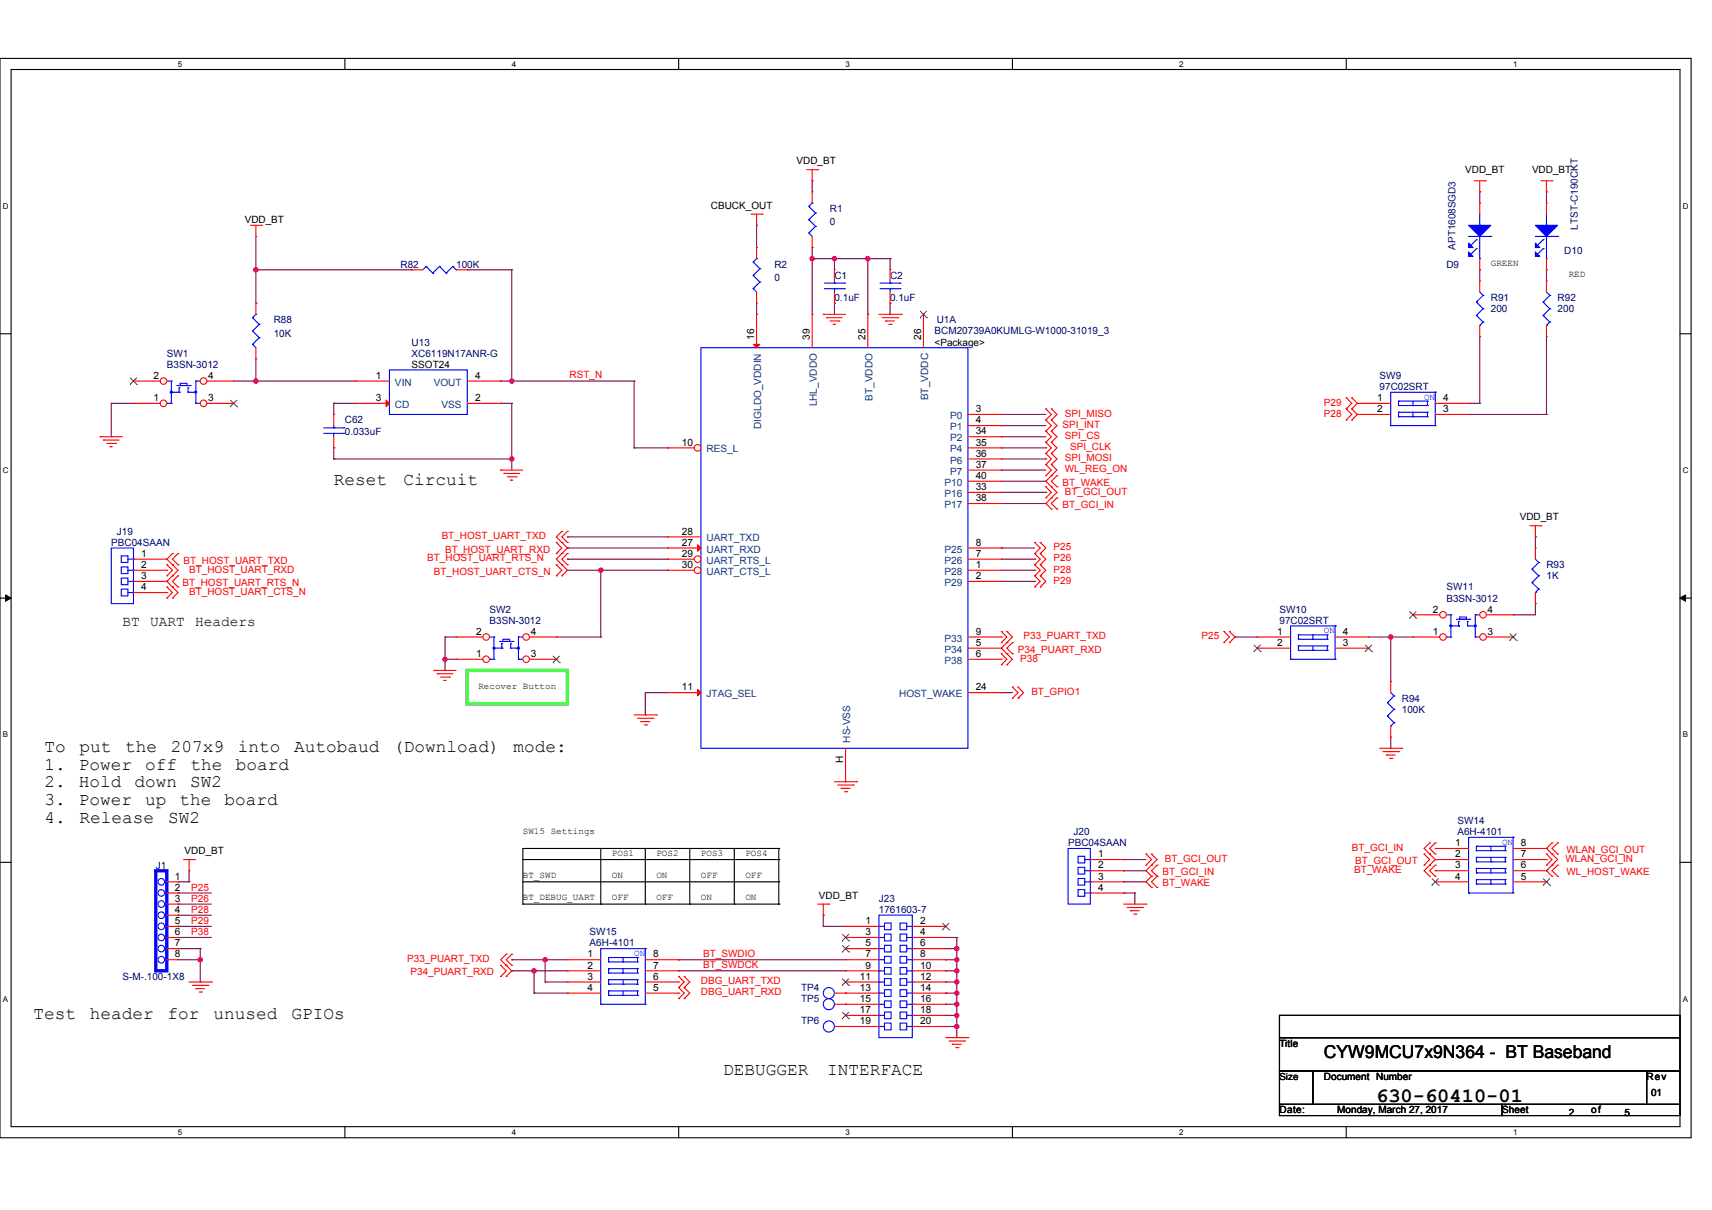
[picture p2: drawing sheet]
<svg xmlns="http://www.w3.org/2000/svg" width="297mm" height="210mm" viewBox="0 0 297 210" stroke-linecap="round" stroke-linejoin="round" font-family="sans-serif">
<path d="M0 10.1h293.4v187.3h-293.4zM1.9 12.1h289.6v183.3h-289.6z" fill="none" stroke="#000" stroke-width=".19"/>
<g fill="#fff">
<path d="M30.9 10.3h.7v1.6h-.7z"/>
<path d="M30.9 195.6h.7v1.6h-.7z"/>
</g>
<path d="M59.8 10.1v2M59.8 195.4v2" fill="none" stroke="#000" stroke-width=".19"/>
<g fill="#fff">
<path d="M88.8 10.3h.7v1.6h-.7z"/>
<path d="M88.8 195.6h.7v1.6h-.7z"/>
</g>
<path d="M117.8 10.1v2M117.8 195.4v2" fill="none" stroke="#000" stroke-width=".19"/>
<g fill="#fff">
<path d="M146.7 10.3h.8v1.6h-.8z"/>
<path d="M146.7 195.6h.8v1.6h-.8z"/>
</g>
<path d="M175.7 10.1v2M175.7 195.4v2" fill="none" stroke="#000" stroke-width=".19"/>
<g fill="#fff">
<path d="M204.6 10.3h.8v1.6h-.8z"/>
<path d="M204.6 195.6h.8v1.6h-.8z"/>
</g>
<path d="M233.6 10.1v2M233.6 195.4v2" fill="none" stroke="#000" stroke-width=".19"/>
<g fill="#fff">
<path d="M262.5 10.3h.8v1.6h-.8z"/>
<path d="M262.5 195.6h.8v1.6h-.8z"/>
<path d="M.5 35h1v1.5h-1z"/>
<path d="M292 35h1v1.5h-1z"/>
<path d="M.5 80.8h1v1.6h-1z"/>
<path d="M292 80.8h1v1.6h-1z"/>
</g>
<path d="M0 57.9h1.9M291.5 57.9h1.9" fill="none" stroke="#000" stroke-width=".19"/>
<g fill="#fff">
<path d="M.5 126.7h.9v1.5h-.9z"/>
<path d="M292 126.7h.9v1.5h-.9z"/>
</g>
<path d="M0 103.8h1.9M291.5 103.8h1.9" fill="none" stroke="#000" stroke-width=".19"/>
<path d="M1 103.2l.9 .6-.9 .5zM291.5 103.8l.9-.6v1.1z" fill="#000" stroke="#000" stroke-width=".17"/>
<g fill="#fff">
<path d="M.5 172.5h.9v1.6h-.9z"/>
<path d="M292 172.5h.9v1.6h-.9z"/>
</g>
<g fill="none" stroke="#000" stroke-width=".19">
<path d="M0 149.6h1.9M90.7 156.8h.1M90.7 156.8h44.4M90.7 149.1h44.4M90.7 153h44.4M104.2 156.8h.1M104.2 147.2v9.6M112 156.8h.1M112 147.2v9.6M119.7 156.8h.1M119.7 147.2v9.6M127.4 156.8h.1"/>
<path d="M127.4 147.2v9.6M135.1 147.2h.1M135.1 156.8h.1M135.1 149.1h.1M135.1 153h.1M135.1 147.2h-44.4v9.6M135.1 147.2v9.6M291.5 149.6h1.9M222 176.1h69.5v3.9h-69.5zM222 180h69.5v5.8h-69.5zM222 185.8h5.8v5.8h-5.8zM222 191.6h38.6v1.9h-38.6z"/>
<path d="M227.8 185.8h57.9v5.8h-57.9zM260.6 191.6h30.9v1.9h-30.9zM285.7 185.8h5.8v5.8h-5.8z"/>
</g>
<path d="M81.1 116.3h17.3v5.8h-17.3z" fill="none" stroke="#0f0" stroke-width=".57"/>
<g fill="none" stroke="#800040" stroke-width=".19">
<path d="M131.3 39.1h.1M131.3 39.1v3.8M140.9 31.4h.1M140.9 31.4v1.9M256.7 33.3h.1M256.7 33.3v1.9M268.3 33.3h.1M268.3 33.3v1.9M44.4 46.8h.1M44.4 52.6h.1M44.4 41v11.6M44.4 46.8h27"/>
<path d="M71.4 46.8h.1M81.1 46.8h.1M81.1 46.8h7.7M88.8 46.8h.1M88.8 46.8v19.3M131.3 54.5h.1M131.3 52.6v1.9M140.9 44.9h.1M140.9 42.9h.1M140.9 42.9v11.6M140.9 44.9h13.5M144.8 44.9h.1"/>
<path d="M144.8 52.6h.1M144.8 44.9v1.9M144.8 52.6v1.9M150.6 44.9h.1M150.6 54.5h.1M150.6 44.9v9.6M154.4 44.9h.1M154.4 52.6h.1M154.4 44.9v1.9M154.4 52.6v1.9M256.7 46.8h.1M256.7 46.8v1.9"/>
<path d="M256.7 58.4v11.6M268.3 46.8h.1M268.3 46.8v1.9M268.3 58.4v13.5M19.3 70h.1M19.3 75.8h.1M19.3 70h3.9M19.3 70v5.8M40.5 66.1h21.3M44.4 66.1h.1M44.4 62.2v3.9M57.9 70h.1"/>
<path d="M57.9 77.7h.1M57.9 79.6h.1M57.9 79.6h30.9M57.9 70h3.9M57.9 70v1.9M57.9 77.7v1.9M86.9 70h.1M86.9 66.1h.1M86.9 66.1h23.1M86.9 70h1.9M88.8 70h.1M88.8 79.6h.1"/>
<path d="M88.8 70v11.5M110 66.1h.1M110 77.7h.1M110 77.7h5.8M110 66.1v11.6M115.8 77.7h.1M173.7 71.9h.1M173.7 73.8h.1M173.7 75.8h.1M173.7 77.7h7.8M173.7 71.9h7.8M173.7 73.8h7.8"/>
<path d="M173.7 75.8h7.8M173.7 79.6h7.8M181.5 77.7h.1M181.5 79.6h.1M254.8 70h.1M254.8 71.9h.1M254.8 71.9h13.5M254.8 70h1.9M256.7 70h.1M268.3 71.9h.1M98.4 97h.1M98.4 95.1h.1"/>
<path d="M98.4 93.1h.1M98.4 97h17.4M98.4 95.1h17.4M98.4 93.1h17.4M98.4 98.9h17.4M104.2 98.9h.1M104.2 98.9v11.6M115.8 98.9h.1M173.7 95.1h.1M173.7 81.5h.1M173.7 97h5.8M173.7 95.1h5.8"/>
<path d="M173.7 98.9h5.8M173.7 81.5h7.8M173.7 83.5h7.8M173.7 85.4h7.8M173.7 87.3h7.8M179.5 97h.1M179.5 98.9h.1M181.5 83.5h.1M181.5 85.4h.1M181.5 87.3h.1M266.4 93.1h.1M266.4 93.1v2"/>
<path d="M77.2 114.4h.1M77.2 116.3h.1M77.2 110.5h.1M77.2 110.5h1.9M77.2 114.4h1.9M77.2 110.5v5.8M96.5 110.5h7.7M104.2 110.5h.1M173.7 100.9h5.8M179.5 100.9h.1M214.3 110.5h.1M214.3 110.5h3.8"/>
<path d="M237.4 110.5h7.8M241.3 110.5h.1M241.3 110.5v7.7M262.5 106.7h.1M266.4 104.7h.1M266.4 104.7v2h-3.9M112 120.2h.1M112 124h.1M112 120.2h3.8M112 120.2v3.8M173.7 120.2h.1M173.7 120.2h2"/>
<path d="M241.3 129.8h.1M241.3 127.9v1.9M30.9 154.9h.1M30.9 156.8h.1M30.9 158.8h.1M30.9 153h.1M30.9 153h1.9M30.9 154.9h5.8M30.9 156.8h5.8M30.9 158.8h5.8M32.8 153h.1M32.8 151v2"/>
<path d="M142.8 158.8h.1M142.8 158.8v1.9M195 149.1h.1M195 151h.1M195 153h.1M195 154.9h.1M195 149.1h3.8M195 151h3.8M195 153h3.8M195 154.9h1.9M196.9 154.9h.1M196.9 154.9v1.9"/>
<path d="M30.9 160.7h.1M30.9 162.6h.1M30.9 162.6h5.8M30.9 164.6h3.8M30.9 166.5h3.8M30.9 160.7h5.8M34.7 166.5h.1M34.7 170.4h.1M34.7 164.6h.1M34.7 164.6v5.8M88.8 166.5h.1M88.8 168.4h.1"/>
<path d="M88.8 166.5h9.6M88.8 168.4h9.6M92.7 172.3h.1M92.7 168.4h.1M92.7 172.3h5.7M92.7 168.4v3.9M94.6 170.4h.1M94.6 166.5h.1M94.6 170.4h3.8M94.6 166.5v3.9M117.8 168.4h.1M117.8 166.5h.1"/>
<path d="M117.8 166.5h28.9M117.8 168.4h28.9M142.8 160.7h.1M142.8 160.7h3.9M164.1 178.1h.1M164.1 162.6h.1M164.1 164.6h.1M164.1 166.5h.1M164.1 168.4h.1M164.1 170.4h.1M164.1 172.3h.1M164.1 174.2h.1"/>
<path d="M164.1 176.1h.1M164.1 178.1h1.9M164.1 162.6h1.9M164.1 164.6h1.9M164.1 166.5h1.9M164.1 168.4h1.9M164.1 170.4h1.9M164.1 172.3h1.9M164.1 174.2h1.9M164.1 176.1h1.9M166 178.1h.1M166 162.6h.1"/>
<path d="M166 164.6h.1M166 166.5h.1M166 168.4h.1M166 170.4h.1M166 172.3h.1M166 174.2h.1M166 176.1h.1M166 162.6v17.4"/>
</g>
<g fill="#f0f" stroke="#f0f" stroke-width=".19">
<circle cx="140.9" cy="44.9" r=".38"/>
<circle cx="144.8" cy="44.9" r=".38"/>
<circle cx="150.6" cy="44.9" r=".38"/>
<circle cx="104.2" cy="98.9" r=".38"/>
<circle cx="77.2" cy="114.4" r=".38"/>
<circle cx="44.4" cy="66.1" r=".38"/>
<circle cx="88.8" cy="66.1" r=".38"/>
<circle cx="88.8" cy="79.6" r=".38"/>
<circle cx="44.4" cy="46.8" r=".38"/>
<circle cx="241.3" cy="110.5" r=".38"/>
<circle cx="166" cy="164.6" r=".38"/>
<circle cx="166" cy="168.4" r=".38"/>
<circle cx="166" cy="166.5" r=".38"/>
<circle cx="166" cy="176.1" r=".38"/>
<circle cx="166" cy="174.2" r=".38"/>
<circle cx="166" cy="178.1" r=".38"/>
<circle cx="166" cy="170.3" r=".38"/>
<circle cx="166" cy="172.3" r=".38"/>
<circle cx="92.6" cy="168.4" r=".38"/>
<circle cx="94.6" cy="166.5" r=".38"/>
<circle cx="34.7" cy="166.5" r=".38"/>
</g>
<g fill="none" stroke="#f00" stroke-width=".19">
<path d="M43.4 39.1h2M44.4 39.1v1.9M45.4 39.1h.1M130.3 37.2h1.9M131.3 39.1h.1M131.3 37.2v1.9M132.2 37.2h.1M140 29.4h1.9M140.9 31.4h.1M140.9 29.4v2M141.9 29.4h.1M255.8 31.4h1.9"/>
<path d="M256.7 33.3h.1M256.7 31.4v1.9M257.7 31.4h.1M267.4 31.4h1.9M268.3 33.3h.1M268.3 31.4v1.9M269.3 31.4h.1M44.4 41h.1M142.8 54.5h.1M142.8 54.5h3.9M143.4 55.1h.1M143.4 55.1h2.7"/>
<path d="M144 55.7h1.6M144.6 56.3h.1M144.6 56.3h.4M145.6 55.7h.1M152.5 54.5h3.9M153.1 55.1h2.7M153.7 55.7h.1M153.7 55.7h1.5M154.2 56.3h.4M154.6 56.3h.1M155.8 55.1h.1M156.4 54.5h.1"/>
<path d="M17.4 75.8h.1M17.4 75.8h3.8M17.9 76.3h.1M17.9 76.3h2.7M18.5 76.9h1.6M19.1 77.5h.1M19.1 77.5h.4M20.1 76.9h.1M181.5 78.7h.1M181.5 76.7h.1M181.5 74.8h.1M181.5 72.9h.1"/>
<path d="M181.5 70.9h.1M181.5 76.7l.9 1-.9 1M181.5 74.8l.9 1-.9 .9M181.5 72.9l.9 .9-.9 1M181.5 70.9l.9 1-.9 1M181.5 78.7l.9 .9-.9 1M182.4 78.7h.1M182.4 76.7h.1M182.4 74.8h.1M182.4 72.9h.1M182.4 70.9h.1M182.4 76.7l1 1-1 1"/>
<path d="M182.4 74.8l1 1-1 .9M182.4 72.9l1 .9-1 1M182.4 70.9l1 1-1 1M182.4 78.7l1 .9-1 1M233.6 70.9h.1M233.6 69h.1M233.6 72.9h.1M233.6 69l.9 1-.9 .9M233.6 70.9l.9 1-.9 1M234.5 69h.1M234.5 70.9h.1M234.5 72.9h.1"/>
<path d="M234.5 69l1 1-1 .9M234.5 70.9l1 1-1 1M29 99.9h.1M29 98h.1M29 98l.9 .9-.9 1M29.9 99.9h.1M29.9 98h.1M29.9 96h.1M29.9 96l-.9 1 1.9 1.9-1.9 2 .9 .9M30.9 99.9h.1M30.9 96h.1M30.9 98h.1"/>
<path d="M30.9 99.9l-1 1 1 .9M30.9 96l-1 1 1 1M86.9 81.5h.1M86.9 81.5h3.8M87.4 82.1h.1M87.4 82.1h2.7M88 82.7h1.6M88.6 83.3h.1M88.6 83.3h.4M89.6 82.7h.1M96.5 94.1h.1M96.5 96h.1"/>
<path d="M96.5 98h.1M96.5 99.9h.1M96.5 94.1l1 1-1 .9M96.5 98l1 .9-1 1M97.5 94.1h.1M97.5 92.2h.1M97.5 98h.1M97.5 96h.1M97.5 99.9h.1M97.5 92.2l-1 .9 1.9 2-.9 .9M97.5 96l-1 1 1.9 1.9-.9 1M98.4 94.1h.1"/>
<path d="M98.4 92.2h.1M98.4 98h.1M98.4 96h.1M98.4 92.2l-.9 .9 .9 1M98.4 96l-.9 1 .9 1M179.5 96h.1M179.5 94.1h.1M179.5 98h.1M179.5 99.9h.1M179.5 94.1l1 1-1 .9M179.5 96l1 1-1 1M179.5 98l1 .9-1 1"/>
<path d="M179.5 99.9l1 1-1 .9M180.5 96h.1M180.5 94.1h.1M180.5 98h.1M180.5 99.9h.1M180.5 94.1l1 1-1 .9M180.5 96l1 1-1 1M180.5 98l1 .9-1 1M180.5 99.9l1 1-1 .9M181.5 80.6h.1M181.5 82.5h.1M181.5 86.4h.1"/>
<path d="M181.5 84.4h.1M181.5 80.6l.9 .9-.9 1M181.5 84.4l.9 1-.9 1M182.4 80.6h.1M182.4 84.4h.1M182.4 82.5h.1M182.4 86.4h.1M182.4 88.3h.1M182.4 80.6l1 .9-1.9 2 .9 .9M182.4 84.4l1 1-1 1M182.4 86.4l-.9 .9 .9 1M183.4 82.5h.1"/>
<path d="M183.4 84.4h.1M183.4 86.4h.1M183.4 88.3h.1M183.4 82.5l-1 1 1 .9M183.4 86.4l-1 .9 1 1M265.4 91.2h2M266.4 93.1h.1M266.4 91.2v1.9M267.4 91.2h.1M29 103.8h.1M29 101.8h.1M29 101.8l.9 1-.9 1"/>
<path d="M29.9 103.8h.1M29.9 101.8h.1M29.9 101.8l1 1-1 1M30.9 101.8h.1M75.3 116.3h.1M75.3 116.3h3.8M75.9 116.9h.1M75.9 116.9h2.7M76.4 117.5h1.6M77 118h.1M77 118h.4M78 117.5h.1"/>
<path d="M173.7 115.3h.1M173.7 113.4h.1M173.7 111.5h.1M173.7 109.5h.1M173.7 113.4l1 1-1 .9M173.7 109.5l1 1-1 1M174.7 115.3h.1M174.7 113.4h.1M174.7 111.5h.1M174.7 109.5h.1M174.7 111.5l-1 .9 2 2-1 .9M174.7 109.5l1 1-1 1"/>
<path d="M175.7 119.2h.1M175.7 111.5h.1M175.7 113.4h.1M175.7 119.2l.9 1-.9 .9M175.7 111.5l-1 .9 1 1M176.6 119.2h.1M176.6 119.2l1 1-1 .9M179.5 101.8h.1M180.5 101.8h.1M212.3 111.5h.1M212.3 109.5h.1M212.3 109.5l1 1-1 1"/>
<path d="M213.3 109.5h.1M213.3 111.5h.1M213.3 109.5l1 1-1 1M110 124h3.9M110.6 124.6h2.7M111.2 125.2h.1M111.2 125.2h1.5M111.8 125.8h.4M112.2 125.8h.1M113.3 124.6h.1M113.9 124h.1M144.8 135.6h3.8"/>
<path d="M145.4 136.2h2.7M145.9 136.8h.1M145.9 136.8h1.6M146.5 137.3h.4M146.9 137.3h.1M148.1 136.2h.1M148.6 135.6h.1M175.7 121.1h.1M176.6 121.1h.1M239.4 129.8h3.8M239.9 130.4h2.7M240.5 131h.1"/>
<path d="M240.5 131h1.6M241.1 131.6h.4M241.5 131.6h.1M242.6 130.4h.1M243.2 129.8h.1M31.8 149.1h2M32.8 151h.1M32.8 149.1v1.9M33.8 149.1h.1M141.9 156.8h1.9M142.8 158.8h.1M142.8 156.8v2"/>
<path d="M143.8 156.8h.1M195 156.8h3.8M195.5 157.4h2.7M196.1 158h.1M196.1 158h1.6M196.7 158.6h.4M197.1 158.6h.1M198.2 157.4h.1M198.8 156.8h.1M198.8 150.1h.1M198.8 148.1h.1M198.8 148.1l1 1-1 1"/>
<path d="M199.8 150.1h.1M199.8 148.1h.1M199.8 152h.1M199.8 153.9h.1M199.8 148.1l1 1-1 1M199.8 150.1l-1 .9 1 1M199.8 152l-1 1 1 .9M200.8 150.1h.1M200.8 152h.1M200.8 153.9h.1M200.8 150.1l-1 .9 1 1M200.8 152l-1 1 1 .9"/>
<path d="M247.1 148.1h.1M247.1 150.1h.1M247.1 148.1l1 1-1 1M248.1 148.1h.1M248.1 146.2h.1M248.1 152h.1M248.1 150.1h.1M248.1 146.2l-1 1 1.9 1.9-.9 1M248.1 150.1l-1 .9 1 1M249 148.1h.1M249 146.2h.1M249 152h.1"/>
<path d="M249 150.1h.1M249 146.2l-.9 1 .9 .9M249 150.1l-.9 .9 .9 1M268.3 150.1h.1M268.3 148.1h.1M268.3 148.1l1 1-1 1M269.3 150.1h.1M269.3 148.1h.1M269.3 146.2h.1M269.3 152h.1M269.3 148.1l1 1-2 1.9 1 1M269.3 146.2l-1 1 1 .9"/>
<path d="M270.3 146.2h.1M270.3 148.1h.1M270.3 150.1h.1M270.3 152h.1M270.3 146.2l-1 1 1 .9M270.3 150.1l-1 .9 1 1M32.8 170.4h3.9M33.4 170.9h2.7M34 171.5h.1M34 171.5h1.5M34.6 172.1h.3M34.9 172.1h.1"/>
<path d="M36.1 170.9h.1M36.7 170.4h.1M86.9 167.5h.1M86.9 169.4h.1M86.9 167.5l.9 .9-.9 1M87.8 167.5h.1M87.8 165.5h.1M87.8 169.4h.1M87.8 165.5l-.9 1 1.9 1.9-1 1M88.8 167.5h.1M88.8 165.5h.1M88.8 165.5l-1 1 1 1"/>
<path d="M117.8 173.2h.1M117.8 171.3h.1M117.8 169.4h.1M117.8 169.4l.9 1-.9 .9M117.8 171.3l.9 1-.9 .9M118.7 173.2h.1M118.7 171.3h.1M118.7 169.4h.1M118.7 169.4l1 1-1 .9M118.7 171.3l1 1-1 .9M164.1 180h3.8M164.7 180.6h2.7"/>
<path d="M165.2 181.2h.1M165.2 181.2h1.6M165.8 181.7h.4M166.2 181.7h.1M167.4 180.6h.1M167.9 180h.1"/>
</g>
<g fill="none" stroke="#00f" stroke-width=".19">
<path d="M251 110.5h.1M251 106.7h.7M251 110.5h.7M251.7 106.7h.1M251.7 110.5h.1M251.7 106.7v3.8M251.7 108.6h1.4M252.7 107.4h2.3M253.1 108.6h.1M253.1 107.8h.1M253.1 107.8v.8M253.3 107h1.1v.4h-1.1z"/>
<path d="M254.6 108.6h.1M254.6 107.8h.1M254.6 108.6h1.4M254.6 107.8v.8M255 107.4h.1M256 106.7h.1M256 110.5h.1M256 106.7h.7M256 110.5h.7M256 106.7v3.8M256.7 110.5h.1"/>
</g>
<g fill="#00f" stroke="#00f" stroke-width=".19">
<circle cx="251.7" cy="108.6" r=".19"/>
<circle cx="256" cy="108.6" r=".19"/>
</g>
<circle cx="250.4" cy="110.5" r=".57" fill="#fff" stroke="#f00" stroke-width=".19"/>
<path d="M245.2 110.5h.1M245.2 110.5h4.6" fill="none" stroke="#f00" stroke-width=".19"/>
<circle cx="257.3" cy="110.5" r=".57" fill="#fff" stroke="#f00" stroke-width=".19"/>
<path d="M257.9 110.5h4.6M262.5 110.5h.1" fill="none" stroke="#f00" stroke-width=".19"/>
<path d="M261.9 111.1h.1M261.9 109.9l1.2 1.2M263.1 109.9l-1.2 1.2M263.1 111.1h.1" fill="none" stroke="#804000" stroke-width=".17"/>
<circle cx="257.3" cy="106.6" r=".57" fill="#fff" stroke="#f00" stroke-width=".19"/>
<path d="M257.9 106.7h4.6M262.5 106.7h.1" fill="none" stroke="#f00" stroke-width=".19"/>
<circle cx="250.4" cy="106.6" r=".57" fill="#fff" stroke="#f00" stroke-width=".19"/>
<g fill="none" stroke="#f00" stroke-width=".19">
<path d="M268.3 35.2h.1M268.3 35.2v2M268.3 46.8h.1M268.3 44.9v1.9M57.9 71.9h.1M57.9 77.7h.1M57.9 71.9v1.9M57.9 75.8v1.9M23.2 97h5.8M23.2 98.9h5.8M29 97h.1M29 98.9h.1"/>
<path d="M266.4 95.1h.1M266.4 95.1v1.9M23.2 100.9h5.8M23.2 102.8h5.8M29 100.9h.1M29 102.8h.1M245.2 106.7h.1M245.2 106.7h4.6M266.4 104.7h.1M266.4 102.8v1.9M29 153h1.9M29 154.9h1.9"/>
<path d="M29 156.8h1.9M29 158.8h1.9M30.9 153h.1M30.9 154.9h.1M30.9 156.8h.1M30.9 158.8h.1M29 166.5h1.9M29 160.7h1.9M29 162.6h1.9M29 164.6h1.9M30.9 160.7h.1M30.9 162.6h.1"/>
<path d="M30.9 164.6h.1M30.9 166.5h.1M98.4 166.5h.1M98.4 168.4h.1M98.4 170.4h.1M98.4 172.3h.1M98.4 166.5h5.8M98.4 168.4h5.8M98.4 170.4h5.8M98.4 172.3h5.8M112 166.5h5.8M112 168.4h5.8"/>
<path d="M112 170.4h5.8M112 172.3h5.8M117.8 170.4h.1M117.8 172.3h.1M117.8 168.4h.1M117.8 166.5h.1M144.8 174.2h1.9M146.7 174.2h.1"/>
</g>
<path d="M244.6 107.2h.1M244.6 106.1l1.1 1.1M245.7 106.1l-1.1 1.1M245.7 107.2h.1" fill="none" stroke="#804000" stroke-width=".17"/>
<g fill="none" stroke="#00f" stroke-width=".19">
<path d="M268.3 39.1h.1M268.3 37.2v1.9M266.4 41h3.9M267.7 41.6h.1M267.7 43.1h.1M267.7 41.6l-.9 1M267.7 43.1l-.9 1M268.3 44.9h.1M268.3 41v3.9M270.3 41h.1M56.2 75.2h3.4M56.2 74.2h3.4"/>
<path d="M57.9 74.2h.1M57.9 75.2h.1M57.9 73.8v.4M57.9 75.2v.6M59.6 75.2h.1M59.6 74.2h.1M19.3 95.1h3.9v9.6h-3.9zM21 98.3h1.2v1.2h-1.2zM21 96.4h1.2v1.2h-1.2zM22.2 98.9h1M22.2 97h1M23.2 98.9h.1"/>
<path d="M23.2 97h.1M265.8 98.7h.1M265.8 98.7l1.2 1.2M266.4 97l.6 .6M267 97.6h.1M267 99.9h.1M267 97.6l-1.2 1.1M267 99.9l-1.2 1.2M21 102.2h1.2v1.2h-1.2zM21 100.3h1.2v1.1h-1.2zM22.2 102.8h1M22.2 100.9h1"/>
<path d="M23.2 102.8h.1M23.2 100.9h.1M84.9 114.4h.1M84.9 110.5h.8M84.9 114.4h.8M85.7 110.5h.1M85.7 114.4h.1M85.7 110.5v3.9M85.7 112.4h1.4M86.7 111.3h2.3M87.1 112.4h.1M87.1 111.7h.1"/>
<path d="M87.1 111.7v.7M87.2 110.9h1.2v.4h-1.2zM88.6 112.4h.1M88.6 111.7h.1M88.6 112.4h1.3M88.6 111.7v.7M89 111.3h.1M89.9 110.5h.1M89.9 114.4h.1M89.9 110.5h.8M89.9 114.4h.8M89.9 110.5v3.9"/>
<path d="M90.7 114.4h.1M265.8 101.1h.1M265.8 101.1l1.2 1.1M266.4 102.8h.1M267 102.2h.1M267 102.2l-.6 .6M104.2 174.2h.1M104.2 174.2h7.8M105.6 166.9h.1M105.6 166.1h.1M105.6 168.8h.1M105.6 168h.1"/>
<path d="M105.6 170.7h.1M105.6 170h.1M105.6 171.9h.1M105.6 172.7h.1M105.6 166.1h5M105.6 166.9h5M105.6 166.1v.8M105.6 168v.8M105.6 170v.7M105.6 171.9v.8M105.6 168h5M105.6 168.8h5"/>
<path d="M105.6 170h5M105.6 170.7h5M105.6 172.7h5M105.6 171.9h5M108.1 166.9h.1M108.1 168.8h.1M108.1 170.7h.1M108.1 172.7h.1M108.1 166.1v.8M108.1 168v.8M108.1 170v.7M108.1 171.9v.8"/>
<path d="M110.6 166.1h.1M110.6 166.9h.1M110.6 168h.1M110.6 168.8h.1M110.6 170h.1M110.6 170.7h.1M110.6 172.7h.1M110.6 171.9h.1M110.6 166.1v.8M110.6 168v.8M110.6 170v.7M110.6 171.9v.8"/>
<path d="M112 164.6h.1M112 174.2h.1M112 164.6h-7.8v9.6M112 164.6v9.6"/>
<circle cx="28" cy="156.8" r=".57"/>
<circle cx="28" cy="153" r=".57"/>
<circle cx="28" cy="158.8" r=".57"/>
<circle cx="28" cy="154.9" r=".57"/>
<circle cx="28" cy="162.6" r=".57"/>
<circle cx="28" cy="166.5" r=".57"/>
<circle cx="28" cy="160.7" r=".57"/>
<circle cx="28" cy="164.6" r=".57"/>
<circle cx="143.8" cy="174.2" r=".96"/>
</g>
<g fill="#00f" stroke="#00f" stroke-width=".19">
<path d="M266.4 39.1h3.9l-2 1.9z"/>
<path d="M266.4 42.2l.8 .7h-.8z"/>
<path d="M266.4 43.7l.8 .8h-.8z"/>
<circle cx="85.7" cy="112.4" r=".19"/>
<circle cx="90" cy="112.4" r=".19"/>
</g>
<path d="M27 151h2v17.4h-2z" fill="none" stroke="#00f" stroke-width=".57"/>
<circle cx="84.4" cy="114.4" r=".57" fill="#fff" stroke="#f00" stroke-width=".19"/>
<path d="M79.1 114.4h.1M79.1 114.4h4.7" fill="none" stroke="#f00" stroke-width=".19"/>
<circle cx="91.3" cy="114.4" r=".57" fill="#fff" stroke="#f00" stroke-width=".19"/>
<path d="M91.9 114.4h4.6M96.5 114.4h.1" fill="none" stroke="#f00" stroke-width=".19"/>
<path d="M95.9 115h.1M95.9 113.8l1.2 1.2M97.1 113.8l-1.2 1.2M97.1 115h.1" fill="none" stroke="#804000" stroke-width=".17"/>
<circle cx="91.3" cy="110.5" r=".57" fill="#fff" stroke="#f00" stroke-width=".19"/>
<path d="M91.9 110.5h4.6M96.5 110.5h.1" fill="none" stroke="#f00" stroke-width=".19"/>
<circle cx="84.4" cy="110.5" r=".57" fill="#fff" stroke="#f00" stroke-width=".19"/>
<g fill="none" stroke="#f00" stroke-width=".19">
<path d="M44.4 52.6h.1M44.4 52.6v1.9M131.3 52.6h.1M131.3 42.9h.1M131.3 42.9v2M131.3 50.7v1.9M150.6 54.5h.1M150.6 54.5v5.8M154.4 46.8h.1M154.4 52.6h.1M154.4 46.8v1.9M154.4 50.7v1.9"/>
<path d="M160.2 54.5h.1M160.2 54.5v5.8M268.3 48.7h.1M268.3 58.4h.1M268.3 48.7v2M268.3 56.5v1.9M44.4 62.2h.1M44.4 60.3v1.9M61.8 66.1h.1M61.8 70h.1M61.8 70h5.8M61.8 66.1h5.8"/>
<path d="M81.1 70h5.8M81.1 66.1h5.8M86.9 70h.1M86.9 66.1h.1M167.9 71.9h5.8M167.9 73.8h5.8M167.9 75.8h5.8M167.9 77.7h5.8M167.9 79.6h5.8M173.7 71.9h.1M173.7 73.8h.1M173.7 75.8h.1"/>
<path d="M173.7 77.7h.1M173.7 79.6h.1M235.5 70h.1M235.5 71.9h.1M235.5 70h5.8M235.5 71.9h5.8M249 70h5.8M249 71.9h5.8M254.8 71.9h.1M254.8 70h.1M115.8 95.1h.1M115.8 93.1h.1"/>
<path d="M115.8 95.1h5.8M115.8 93.1h5.8M167.9 95.1h5.8M167.9 87.3h5.8M167.9 97h5.8M167.9 81.5h5.8M167.9 83.5h5.8M167.9 85.4h5.8M167.9 98.9h5.8M173.7 95.1h.1M173.7 87.3h.1M173.7 97h.1"/>
<path d="M173.7 81.5h.1M173.7 83.5h.1M173.7 85.4h.1M173.7 98.9h.1M79.1 110.5h.1M79.1 110.5h4.7M167.9 110.5h5.8M167.9 112.4h5.8M167.9 114.4h5.8M167.9 100.9h5.8M173.7 110.5h.1M173.7 112.4h.1"/>
<path d="M173.7 114.4h.1M173.7 100.9h.1M218.1 110.5h.1M218.1 112.4h.1M218.1 110.5h5.8M218.1 112.4h5.8M231.6 110.5h5.8M231.6 112.4h5.8M237.4 112.4h.1M237.4 110.5h.1M146.7 135.6h.1M146.7 129.8v5.8"/>
<path d="M189.2 149.1h5.8M189.2 151h5.8M189.2 153h5.8M189.2 154.9h5.8M195 149.1h.1M195 151h.1M195 153h.1M195 154.9h.1M249 147.2h.1M249 149.1h.1M249 151h.1M249 153h.1"/>
<path d="M249 147.2h5.8M249 149.1h5.8M249 151h5.8M249 153h5.8M262.5 147.2h5.8M262.5 149.1h5.8M262.5 151h5.8M262.5 153h5.8M268.3 151h.1M268.3 153h.1M268.3 149.1h.1M268.3 147.2h.1"/>
<path d="M144.8 178.1h1.9M146.7 178.1h.1"/>
</g>
<g fill="none" stroke="#00f" stroke-width=".19">
<path d="M43.8 59.7h.1M43.8 57.4h.1M43.8 55.1h.1M43.8 59.7l.6 .6M43.8 57.4l1.2 1.2M43.8 55.1l1.2 1.2M44.4 54.5h.1M44.4 54.5l-.6 .6M45 58.6h.1M45 56.3h.1M45 58.6l-1.2 1.1M45 56.3l-1.2 1.1"/>
<path d="M130.7 50.1h.1M130.7 47.8h.1M130.7 45.5h.1M130.7 50.1l.6 .6M130.7 47.8l1.1 1.1M130.7 45.5l1.1 1.1M131.3 44.9h.1M131.3 44.9l-.6 .6M131.8 48.9h.1M131.8 46.6h.1M131.8 48.9l-1.1 1.2M131.8 46.6l-1.1 1.2"/>
<path d="M152.7 50.1h3.5M152.7 49.1h3.5M154.4 49.1h.1M154.4 50.1h.1M154.4 48.7v.4M154.4 50.1v.6M156.2 50.1h.1M156.2 49.1h.1M267.7 52.4h.1M267.7 54.7h.1M267.7 52.4l1.2 1.2M267.7 54.7l1.2 1.2"/>
<path d="M268.3 56.5h.1M268.3 50.7l.6 .5M268.9 51.2h.1M268.9 53.6h.1M268.9 55.9h.1M268.9 51.2l-1.2 1.2M268.9 53.6l-1.2 1.1M268.9 55.9l-.6 .6M67.6 64.2h13.5v7.7h-13.5zM121.6 60.3h46.3v69.5h-46.3zM241.3 73.8h.1M241.3 73.8h7.7"/>
<path d="M242.6 70.4h.1M242.6 69.6h.1M242.6 72.3h.1M242.6 71.5h.1M242.6 69.6h5.1M242.6 70.4h5.1M242.6 69.6v.8M242.6 71.5v.8M242.6 71.5h5.1M242.6 72.3h5.1M245.2 70.4h.1M245.2 72.3h.1"/>
<path d="M245.2 69.6v.8M245.2 71.5v.8M247.7 69.6h.1M247.7 70.4h.1M247.7 71.5h.1M247.7 72.3h.1M247.7 69.6v.8M247.7 71.5v.8M249 68h.1M249 73.8h.1M249 68h-7.7v5.8M249 68v5.8"/>
<path d="M223.9 114.4h.1M223.9 114.4h7.7M225.3 110.9h.1M225.3 110.1h.1M225.3 112.8h.1M225.3 112h.1M225.3 110.1h5M225.3 110.9h5M225.3 110.1v.8M225.3 112v.8M225.3 112h5M225.3 112.8h5"/>
<path d="M227.8 110.9h.1M227.8 112.8h.1M227.8 110.1v.8M227.8 112v.8M230.3 110.1h.1M230.3 110.9h.1M230.3 112h.1M230.3 112.8h.1M230.3 110.1v.8M230.3 112v.8M231.6 108.6h.1M231.6 114.4h.1"/>
<path d="M231.6 108.6h-7.7v5.8M231.6 108.6v5.8M185.3 147.2h3.9v9.6h-3.9zM187 154.3h1.2v1.2h-1.2zM187 152.4h1.2v1.2h-1.2zM187 150.5h1.2v1.1h-1.2zM187 148.5h1.2v1.2h-1.2zM188.2 154.9h1M188.2 153h1M188.2 151h1M188.2 149.1h1M189.2 154.9h.1"/>
<path d="M189.2 153h.1M189.2 151h.1M189.2 149.1h.1M254.8 154.9h.1M254.8 154.9h7.7M256.2 147.6h.1M256.2 146.8h.1M256.2 149.5h.1M256.2 148.7h.1M256.2 151.4h.1M256.2 150.7h.1M256.2 152.6h.1"/>
<path d="M256.2 153.4h.1M256.2 146.8h5M256.2 147.6h5M256.2 146.8v.8M256.2 148.7v.8M256.2 150.7v.7M256.2 152.6v.8M256.2 148.7h5M256.2 149.5h5M256.2 150.7h5M256.2 151.4h5M256.2 153.4h5"/>
<path d="M256.2 152.6h5M258.7 147.6h.1M258.7 149.5h.1M258.7 151.4h.1M258.7 153.4h.1M258.7 146.8v.8M258.7 148.7v.8M258.7 150.7v.7M258.7 152.6v.8M261.2 146.8h.1M261.2 147.6h.1M261.2 148.7h.1"/>
<path d="M261.2 149.5h.1M261.2 150.7h.1M261.2 151.4h.1M261.2 153.4h.1M261.2 152.6h.1M261.2 146.8v.8M261.2 148.7v.8M261.2 150.7v.7M261.2 152.6v.8M262.5 145.3h.1M262.5 154.9h.1M262.5 145.3h-7.7v9.6"/>
<path d="M262.5 145.3v9.6"/>
<circle cx="143.8" cy="178.1" r=".96"/>
</g>
<g fill="none" stroke="#804000" stroke-width=".17">
<path d="M159.6 55.1h.1M159.6 53.9l1.2 1.2M160.8 53.9l-1.2 1.2M160.8 55.1h.1M217.5 113h.1M217.6 111.9l1.1 1.1M218.7 111.9l-1.2 1.1M218.7 113h.1M236.8 113h.1M236.9 111.9l1.1 1.1M238 111.9l-1.2 1.1M238 113h.1"/>
<path d="M248.4 153.6h.1M248.4 152.4l1.2 1.2M249.6 152.4l-1.2 1.2M249.6 153.6h.1M267.7 153.6h.1M267.7 152.4l1.2 1.2M268.9 152.4l-1.2 1.2M268.9 153.6h.1"/>
</g>
<g fill="#f00" stroke="#f00" stroke-width=".19">
<path d="M67 69.4l.6 .6-.6 .5z"/>
<path d="M121 94.5l.6 .6-.6 .5z"/>
</g>
<circle cx="121" cy="97" r=".57" fill="#fff" stroke="#f00" stroke-width=".19"/>
<path d="M115.8 97h.1M115.8 97h4.7" fill="none" stroke="#f00" stroke-width=".19"/>
<circle cx="121" cy="98.9" r=".57" fill="#fff" stroke="#f00" stroke-width=".19"/>
<path d="M140.9 54.5h.1M140.9 54.5v5.8M115.8 98.9h.1M115.8 98.9h4.7M115.8 120.2h.1M115.8 120.2h5.8M167.9 120.2h5.8M173.7 120.2h.1" fill="none" stroke="#f00" stroke-width=".19"/>
<path d="M121 119.6l.6 .6-.6 .5z" fill="#f00" stroke="#f00" stroke-width=".19"/>
<circle cx="121" cy="77.7" r=".57" fill="#fff" stroke="#f00" stroke-width=".19"/>
<g fill="none" stroke="#f00" stroke-width=".19">
<path d="M140.9 33.3h.1M140.9 33.3v1.9M71.4 46.8h.1M71.4 46.8h2M79.1 46.8h2M81.1 46.8h.1M131.3 54.5h.1M131.3 54.5v5.8M140.9 42.9h.1M140.9 41v1.9M256.7 48.7h.1M256.7 58.4h.1"/>
<path d="M256.7 48.7v2M256.7 56.5v1.9M115.8 77.7h.1M115.8 77.7h4.7M241.3 118.2h.1M241.3 118.2v2M241.3 127.9h.1M241.3 126v1.9"/>
</g>
<path d="M130.7 59.7h1.1l-.5 .6z" fill="#f00" stroke="#f00" stroke-width=".19"/>
<g fill="none" stroke="#00f" stroke-width=".19">
<path d="M140.3 38.1h.1M140.3 35.8h.1M140.3 38.1l1.2 1.2M140.3 35.8l1.2 1.2M140.9 35.2h.1M140.9 35.2l-.6 .6M141.5 39.3h.1M141.5 37h.1M141.5 39.3l-1.2 1.1M141.5 37l-1.2 1.1M73.9 46.2h.1M73.9 46.2l-.5 .6"/>
<path d="M73.9 46.2l1.2 1.2M75.1 47.4h.1M76.2 46.2h.1M76.2 46.2l-1.1 1.2M76.2 46.2l1.2 1.2M77.4 47.4h.1M78.6 46.2h.1M78.6 46.2l-1.2 1.2M78.6 46.2l.5 .6M79.1 46.8h.1M140.3 40.4h.1M140.3 40.4l.6 .6"/>
<path d="M256.2 52.4h.1M256.2 54.7h.1M256.2 52.4l1.1 1.2M256.2 54.7l1.1 1.2M256.7 56.5h.1M256.7 50.7l.6 .5M257.3 51.2h.1M257.3 53.6h.1M257.3 55.9h.1M257.3 51.2l-1.1 1.2M257.3 53.6l-1.1 1.1M257.3 55.9l-.6 .6"/>
<path d="M29 70h.1M29 66.1h.7M29 70h.7M29.7 66.1h.1M29.7 70h.1M29.7 66.1v3.9M29.7 68h1.4M30.7 66.9h2.3M31.1 68h.1M31.1 67.3h.1M31.1 67.3v.7M31.3 66.5h1.1v.4h-1.1z"/>
<path d="M32.6 68h.1M32.6 67.3h.1M32.6 68h1.4M32.6 67.3v.7M33 66.9h.1M34 66.1h.1M34 70h.1M34 66.1h.7M34 70h.7M34 66.1v3.9M34.7 70h.1M240.7 121.9h.1"/>
<path d="M240.7 124.2h.1M240.7 121.9l1.2 1.2M240.7 124.2l1.2 1.2M241.3 126h.1M241.3 120.2l.6 .5M241.9 120.7h.1M241.9 123.1h.1M241.9 125.4h.1M241.9 120.7l-1.2 1.2M241.9 123.1l-1.2 1.1M241.9 125.4l-.6 .6"/>
</g>
<g fill="#00f" stroke="#00f" stroke-width=".19">
<circle cx="29.7" cy="68" r=".19"/>
<circle cx="34" cy="68" r=".19"/>
</g>
<circle cx="28.4" cy="70" r=".57" fill="#fff" stroke="#f00" stroke-width=".19"/>
<path d="M23.2 70h.1M23.2 70h4.6" fill="none" stroke="#f00" stroke-width=".19"/>
<circle cx="35.3" cy="70" r=".57" fill="#fff" stroke="#f00" stroke-width=".19"/>
<path d="M35.9 70h4.6M40.5 70h.1" fill="none" stroke="#f00" stroke-width=".19"/>
<path d="M39.9 70.6h.1M40 69.4l1.1 1.2M41.1 69.4l-1.2 1.2M41.1 70.6h.1" fill="none" stroke="#804000" stroke-width=".17"/>
<circle cx="35.3" cy="66.1" r=".57" fill="#fff" stroke="#f00" stroke-width=".19"/>
<path d="M35.9 66.1h4.6M40.5 66.1h.1" fill="none" stroke="#f00" stroke-width=".19"/>
<circle cx="28.4" cy="66.1" r=".57" fill="#fff" stroke="#f00" stroke-width=".19"/>
<g fill="none" stroke="#f00" stroke-width=".19">
<path d="M256.7 35.2h.1M256.7 35.2v2M144.8 46.8h.1M144.8 52.6h.1M144.8 46.8v1.9M144.8 50.7v1.9M256.7 46.8h.1M256.7 44.9v1.9M23.2 66.1h.1M23.2 66.1h4.6M144.8 172.3h7.7M146.7 172.3h.1"/>
<path d="M146.7 160.7h.1M146.7 162.6h.1M146.7 164.6h.1M146.7 166.5h.1M146.7 168.4h.1M146.7 170.4h.1M146.7 174.2h.1M146.7 176.1h.1M146.7 178.1h.1M146.7 160.7h5.8M146.7 162.6h5.8M146.7 164.6h5.8"/>
<path d="M146.7 166.5h5.8M146.7 168.4h5.8M146.7 170.4h5.8M146.7 174.2h5.8M146.7 176.1h5.8M146.7 178.1h5.8M158.3 172.3h5.8M158.3 160.7h5.8M158.3 162.6h5.8M158.3 164.6h5.8M158.3 166.5h5.8M158.3 168.4h5.8"/>
<path d="M158.3 170.4h5.8M158.3 174.2h5.8M158.3 176.1h5.8M158.3 178.1h5.8M164.1 160.7h.1M164.1 162.6h.1M164.1 164.6h.1M164.1 166.5h.1M164.1 168.4h.1M164.1 170.4h.1M164.1 172.3h.1M164.1 174.2h.1"/>
<path d="M164.1 176.1h.1M164.1 178.1h.1"/>
</g>
<g fill="none" stroke="#804000" stroke-width=".17">
<path d="M22.6 66.7h.1M22.6 65.5l1.1 1.2M23.7 65.5l-1.1 1.2M23.7 66.7h.1M146.1 163.2h.1M146.1 165.2h.1M146.1 170.9h.1M146.1 176.7h.1M146.1 162l1.2 1.2M146.1 164l1.2 1.2M146.1 169.8l1.2 1.1M146.1 175.6l1.2 1.1"/>
<path d="M147.3 162l-1.2 1.2M147.3 164l-1.2 1.2M147.3 169.8l-1.2 1.1M147.3 175.6l-1.2 1.1M147.3 163.2h.1M147.3 165.2h.1M147.3 170.9h.1M147.3 176.7h.1M163.5 161.3h.1M163.5 160.1l1.2 1.2M164.7 160.1l-1.2 1.2M164.7 161.3h.1"/>
</g>
<g fill="none" stroke="#00f" stroke-width=".19">
<path d="M256.7 39.1h.1M256.7 37.2v1.9M143 50.1h3.5M143 49.1h3.5M144.8 49.1h.1M144.8 50.1h.1M144.8 48.7v.4M144.8 50.1v.6M146.5 50.1h.1M146.5 49.1h.1M254.8 41h3.9M256.2 41.6h.1"/>
<path d="M256.2 43.1h.1M256.2 41.6l-1 1M256.2 43.1l-1 1M256.7 44.9h.1M256.7 41v3.9M258.7 41h.1M152.5 158.8h5.8v21.2h-5.8zM152.5 170.4h.1M152.5 168.4h.1M152.5 164.6h.1M152.5 166.5h.1M152.5 160.7h.1"/>
<path d="M152.5 162.6h.1M152.5 172.3h.1M152.5 174.2h.1M152.5 176.1h.1M152.5 178.1h.1M152.5 170.4h1M152.5 164.6h1M152.5 166.5h1M152.5 160.7h1M152.5 162.6h1M152.5 168.4h1M152.5 172.3h1"/>
<path d="M152.5 174.2h1M152.5 176.1h1M152.5 178.1h1M153.5 169.8h1.1v1.1h-1.1zM153.5 167.8h1.1v1.2h-1.1zM153.5 164h1.1v1.1h-1.1zM153.5 165.9h1.1v1.2h-1.1zM153.5 160.1h1.1v1.2h-1.1zM153.5 162h1.1v1.2h-1.1zM153.5 171.7h1.1v1.2h-1.1zM153.5 173.6h1.1v1.2h-1.1zM153.5 175.6h1.1v1.1h-1.1z"/>
<path d="M153.5 177.5h1.1v1.2h-1.1zM156.2 169.8h1.1v1.1h-1.1zM156.2 167.8h1.1v1.2h-1.1zM156.2 164h1.1v1.1h-1.1zM156.2 165.9h1.1v1.2h-1.1zM156.2 160.1h1.1v1.2h-1.1zM156.2 162h1.1v1.2h-1.1zM156.2 171.7h1.1v1.2h-1.1zM156.2 173.6h1.1v1.2h-1.1zM156.2 175.6h1.1v1.1h-1.1zM156.2 177.5h1.1v1.2h-1.1zM157.3 170.4h1"/>
<path d="M157.3 164.6h1M157.3 166.5h1M157.3 160.7h1M157.3 162.6h1M157.3 168.4h1M157.3 172.3h1M157.3 174.2h1M157.3 176.1h1M157.3 178.1h1M158.3 170.4h.1M158.3 164.6h.1M158.3 166.5h.1"/>
<path d="M158.3 160.7h.1M158.3 162.6h.1M158.3 168.4h.1M158.3 172.3h.1M158.3 174.2h.1M158.3 176.1h.1M158.3 178.1h.1"/>
<circle cx="143.8" cy="172.3" r=".96"/>
</g>
<g fill="#00f" stroke="#00f" stroke-width=".19">
<path d="M254.8 39.1h3.9l-2 1.9z"/>
<path d="M254.8 42.2l.8 .7h-.8z"/>
<path d="M254.8 43.7l.8 .8h-.8z"/>
</g>
<g fill="#f0f" stroke="#f0f" stroke-width=".19">
<circle cx="140.9" cy="44.9" r=".38"/>
<circle cx="144.8" cy="44.9" r=".38"/>
<circle cx="150.6" cy="44.9" r=".38"/>
<circle cx="104.2" cy="98.9" r=".38"/>
<circle cx="77.2" cy="114.4" r=".38"/>
<circle cx="44.4" cy="66.1" r=".38"/>
<circle cx="88.8" cy="66.1" r=".38"/>
<circle cx="88.8" cy="79.6" r=".38"/>
<circle cx="44.4" cy="46.8" r=".38"/>
<circle cx="241.3" cy="110.5" r=".38"/>
<circle cx="166" cy="164.6" r=".38"/>
<circle cx="166" cy="168.4" r=".38"/>
<circle cx="166" cy="166.5" r=".38"/>
<circle cx="166" cy="176.1" r=".38"/>
<circle cx="166" cy="174.2" r=".38"/>
<circle cx="166" cy="178.1" r=".38"/>
<circle cx="166" cy="170.3" r=".38"/>
<circle cx="166" cy="172.3" r=".38"/>
<circle cx="92.6" cy="168.4" r=".38"/>
<circle cx="94.6" cy="166.5" r=".38"/>
<circle cx="34.7" cy="166.5" r=".38"/>
</g>
<text font-size="3.5" x="238.8" y="191.2">630-60410-01</text>
<g font-size="3.1">
<text x="57.9" y="84.1">Reset</text>
<text x="70" y="84.1">Circuit</text>
<text x="7.7" y="130.4">To</text>
<text x="13.8" y="130.4">put</text>
<text x="21.7" y="130.4">the</text>
<text x="29.6" y="130.4">207x9</text>
<text x="41.3" y="130.4">into</text>
<text x="51" y="130.4">Autobaud</text>
<text x="68.2" y="130.4">(Download)</text>
<text x="89.1" y="130.4">mode:</text>
<text x="7.7" y="133.5">1.</text>
<text x="7.7" y="136.6">2.</text>
<text x="13.7" y="136.6">Hold</text>
<text x="13.7" y="133.5">Power</text>
<text x="23.3" y="136.6">down</text>
<text x="25.2" y="133.5">off</text>
<text x="33" y="136.6">SW2</text>
<text x="33.1" y="133.5">the</text>
<text x="40.9" y="133.5">board</text>
<text x="7.7" y="139.7">3.</text>
<text x="7.7" y="142.8">4.</text>
<text x="13.7" y="139.7">Power</text>
<text x="13.8" y="142.8">Release</text>
<text x="25.2" y="139.7">up</text>
<text x="29.2" y="142.8">SW2</text>
<text x="31.1" y="139.7">the</text>
<text x="39" y="139.7">board</text>
<text x="5.8" y="176.8">Test</text>
<text x="15.6" y="176.8">header</text>
<text x="29.1" y="176.8">for</text>
<text x="37" y="176.8">unused</text>
<text x="50.5" y="176.8">GPIOs</text>
<text x="229.7" y="183.6">CYW9MCU7x9N364 - BT Baseband</text>
<text x="125.5" y="186.4">DEBUGGER</text>
<text x="143.5" y="186.4">INTERFACE</text>
</g>
<g font-size="2.5">
<text x="21.2" y="108.7">BT</text>
<text x="26" y="108.7">UART</text>
<text x="33.9" y="108.7">Headers</text>
</g>
<g font-size="1.7">
<text x="138.2" y="28.5">VDD_BT</text>
<text x="254.2" y="30">VDD_BT</text>
<text x="265.8" y="30">VDD_BT</text>
<text x="42.5" y="38.7">VDD_BT</text>
<text x="123.3" y="36.2">CBUCK_OUT</text>
<text x="130.9" y="59" transform="rotate(-90 130.9 59)">16</text>
<text x="140.5" y="59" transform="rotate(-90 140.5 59)">39</text>
<text x="150.2" y="59" transform="rotate(-90 150.2 59)">25</text>
<text x="159.8" y="59" transform="rotate(-90 159.8 59)">26</text>
<text x="162.1" y="59.9">&lt;Package&gt;</text>
<text x="26.6" y="65.7">2</text>
<text x="36.1" y="65.7">4</text>
<text x="65.2" y="65.7">1</text>
<text x="71.4" y="63.8">SSOT24</text>
<text x="82.4" y="65.7">4</text>
<text x="26.6" y="69.6">1</text>
<text x="36.1" y="69.6">3</text>
<text x="65.2" y="69.6">3</text>
<text x="82.4" y="69.6">2</text>
<text x="169.3" y="71.5">3</text>
<text x="239" y="69.6">1</text>
<text x="239" y="71.5">2</text>
<text x="250.4" y="71.5">3</text>
<text x="250.4" y="69.6">4</text>
<text x="118.3" y="77.3">10</text>
<text x="169.3" y="73.4">4</text>
<text x="169.3" y="75.4">34</text>
<text x="169.3" y="77.3">35</text>
<text x="169.3" y="79.2">36</text>
<text x="169.3" y="81.2">37</text>
<text x="169.3" y="83.1">40</text>
<text x="169.3" y="87">38</text>
<text x="169.3" y="85">33</text>
<text x="118.3" y="94.7">27</text>
<text x="118.3" y="92.7">28</text>
<text x="169.3" y="94.7">8</text>
<text x="263.7" y="90.2">VDD_BT</text>
<text x="24.5" y="96.6">1</text>
<text x="24.5" y="98.5">2</text>
<text x="24.5" y="100.5">3</text>
<text x="118.3" y="96.6">29</text>
<text x="118.3" y="98.5">30</text>
<text x="169.3" y="96.6">7</text>
<text x="169.3" y="98.5">1</text>
<text x="169.3" y="100.5">2</text>
<text x="24.5" y="102.4">4</text>
<text x="248.6" y="106.3">2</text>
<text x="258.1" y="106.3">4</text>
<text x="82.6" y="114">1</text>
<text x="82.6" y="110.1">2</text>
<text x="92.1" y="114">3</text>
<text x="92.1" y="110.1">4</text>
<text x="169.3" y="110.1">9</text>
<text x="169.3" y="112">5</text>
<text x="169.3" y="114">6</text>
<text x="221.6" y="110.1">1</text>
<text x="221.6" y="112">2</text>
<text x="233" y="112">3</text>
<text x="233" y="110.1">4</text>
<text x="248.6" y="110.1">1</text>
<text x="258.1" y="110.1">3</text>
<text x="118.3" y="119.8">11</text>
<text x="169.3" y="119.8">24</text>
<text x="146.3" y="132.4" transform="rotate(-90 146.3 132.4)">H</text>
<text x="32" y="148.2">VDD_BT</text>
<text x="190.5" y="148.7">1</text>
<text x="252.5" y="146.8">1</text>
<text x="252.5" y="148.7">2</text>
<text x="263.9" y="148.7">7</text>
<text x="263.9" y="146.8">8</text>
<text x="30.3" y="152.6">1</text>
<text x="30.3" y="154.5">2</text>
<text x="142.1" y="155.9">VDD_BT</text>
<text x="190.5" y="150.7">2</text>
<text x="190.5" y="152.6">3</text>
<text x="190.5" y="154.5">4</text>
<text x="252.5" y="150.7">3</text>
<text x="252.5" y="152.6">4</text>
<text x="263.9" y="150.7">6</text>
<text x="263.9" y="152.6">5</text>
<text x="30.3" y="156.4">3</text>
<text x="30.3" y="158.4">4</text>
<text x="30.3" y="160.3">5</text>
<text x="150.2" y="160.3">1</text>
<text x="159.6" y="160.3">2</text>
<text x="30.3" y="162.2">6</text>
<text x="30.3" y="164.2">7</text>
<text x="30.3" y="166.1">8</text>
<text x="101.9" y="166.1">1</text>
<text x="113.3" y="166.1">8</text>
<text x="150.2" y="162.2">3</text>
<text x="150.2" y="164.2">5</text>
<text x="150.2" y="166.1">7</text>
<text x="159.6" y="162.2">4</text>
<text x="159.6" y="164.2">6</text>
<text x="159.6" y="166.1">8</text>
<text x="101.9" y="168">2</text>
<text x="101.9" y="170">3</text>
<text x="101.9" y="171.9">4</text>
<text x="113.3" y="170">6</text>
<text x="113.3" y="171.9">5</text>
<text x="113.3" y="168">7</text>
<text x="149.2" y="170">11</text>
<text x="149.2" y="171.9">13</text>
<text x="149.2" y="173.8">15</text>
<text x="150.2" y="168">9</text>
<text x="159.6" y="168">10</text>
<text x="159.6" y="170">12</text>
<text x="159.6" y="171.9">14</text>
<text x="159.6" y="173.8">16</text>
<text x="149.2" y="175.8">17</text>
<text x="149.2" y="177.7">19</text>
<text x="159.6" y="175.8">18</text>
<text x="159.6" y="177.7">20</text>
<text x="222" y="181.6">Title</text>
<text x="222" y="187.3">Size</text>
<text x="229.7" y="187.3">Document Number</text>
<text x="285.7" y="187.3">Rev</text>
<text x="286.5" y="190">01</text>
<text x="222" y="193.1">Date:</text>
<text x="232" y="193.1">Monday, March 27, 2017</text>
<text x="260.6" y="193.1">Sheet</text>
<text x="272.2" y="193.5">2</text>
<text x="276" y="193.1">of</text>
<text x="281.8" y="193.5">5</text>
</g>
<g font-size="1.7" fill="#000080">
<text x="144" y="36.8">R1</text>
<text x="144" y="39.1">0</text>
<text x="273.8" y="39.9" transform="rotate(-90 273.8 39.9)">LTST-C190CKT</text>
<text x="69.5" y="46.4">R82</text>
<text x="79.1" y="46.4">100K</text>
<text x="134.4" y="46.4">R2</text>
<text x="251" y="46.4">D9</text>
<text x="252.6" y="43.3" transform="rotate(-90 252.6 43.3)">APT1608SGD3</text>
<text x="271.4" y="44.1">D10</text>
<text x="134.4" y="48.8">0</text>
<text x="144.8" y="48.4">C1</text>
<text x="144.8" y="52.2">0.1uF</text>
<text x="154.4" y="48.4">C2</text>
<text x="154.4" y="52.2">0.1uF</text>
<text x="258.7" y="52.2">R91</text>
<text x="270.3" y="52.2">R92</text>
<text x="47.5" y="56.1">R88</text>
<text x="47.5" y="58.4">10K</text>
<text x="71.4" y="59.9">U13</text>
<text x="162.1" y="58">BCM20739A0KUMLG-W1000-31019_3</text>
<text x="162.5" y="56.1">U1A</text>
<text x="258.7" y="54.1">200</text>
<text x="270.3" y="54.1">200</text>
<text x="29" y="61.9">SW1</text>
<text x="29" y="63.8">B3SN-3012</text>
<text x="71.4" y="61.9">XC6119N17ANR-G</text>
<text x="239.4" y="65.7">SW9</text>
<text x="239.4" y="67.7">97C02SRT</text>
<text x="59.8" y="73.5">C62</text>
<text x="59.8" y="75.4">0.033uF</text>
<text x="19.3" y="94.7">PBC04SAAN</text>
<text x="20.3" y="92.8">J19</text>
<text x="268.3" y="98.6">R93</text>
<text x="268.3" y="100.5">1K</text>
<text x="84.9" y="106.3">SW2</text>
<text x="222" y="106.3">SW10</text>
<text x="251" y="102.4">SW11</text>
<text x="251" y="104.3">B3SN-3012</text>
<text x="84.9" y="108.2">B3SN-3012</text>
<text x="222" y="108.2">97C02SRT</text>
<text x="243.2" y="121.7">R94</text>
<text x="243.2" y="123.6">100K</text>
<text x="252.9" y="143">SW14</text>
<text x="185.3" y="146.8">PBC04SAAN</text>
<text x="186.3" y="144.9">J20</text>
<text x="252.9" y="144.9">A6H-4101</text>
<text x="27" y="150.7">J1</text>
<text x="152.5" y="158.4">1761603-7</text>
<text x="152.5" y="156.5">J23</text>
<text x="102.3" y="162.3">SW15</text>
<text x="102.3" y="164.2">A6H-4101</text>
<text x="21.2" y="170">S-M-.100-1X8</text>
<text x="139" y="173.8">TP5</text>
<text x="139" y="171.9">TP4</text>
<text x="139" y="177.7">TP6</text>
</g>
<g font-size="1.7" fill="#f00">
<text x="98.8" y="65.6">RST_N</text>
<text x="229.7" y="70.4">P29</text>
<text x="184.4" y="74.2">SPI_INT</text>
<text x="184.7" y="76.2">SPI_CS</text>
<text x="184.7" y="72.3">SPI_MISO</text>
<text x="229.7" y="72.3">P28</text>
<text x="184.7" y="80">SPI_MOSI</text>
<text x="184.7" y="82">WL_REG_ON</text>
<text x="185.7" y="78.1">SPI_CLK</text>
<text x="184.4" y="84.3">BT_WAKE</text>
<text x="184.4" y="88.1">BT_GCI_IN</text>
<text x="184.7" y="85.8">BT_GCI_OUT</text>
<text x="76.6" y="93.5">BT_HOST_UART_TXD</text>
<text x="77.2" y="95.8">BT_HOST_UART_RXD</text>
<text x="182.8" y="95.5">P25</text>
<text x="31.7" y="101.6">BT_HOST_UART_RTS_N</text>
<text x="31.8" y="97.8">BT_HOST_UART_TXD</text>
<text x="32.8" y="99.3">BT_HOST_UART_RXD</text>
<text x="74.1" y="97.4">BT_HOST_UART_RTS_N</text>
<text x="75.3" y="99.7">BT_HOST_UART_CTS_N</text>
<text x="182.8" y="97.4">P26</text>
<text x="182.8" y="99.3">P28</text>
<text x="182.8" y="101.3">P29</text>
<text x="32.8" y="103.2">BT_HOST_UART_CTS_N</text>
<text x="176.6" y="113.2">P34_PUART_RXD</text>
<text x="177.6" y="110.9">P33_PUART_TXD</text>
<text x="208.5" y="110.9">P25</text>
<text x="177" y="114.8">P38</text>
<text x="178.9" y="120.6">BT_GPIO1</text>
<text x="202.1" y="149.5">BT_GCI_OUT</text>
<text x="234.5" y="147.6">BT_GCI_IN</text>
<text x="235.1" y="149.9">BT_GCI_OUT</text>
<text x="271.6" y="149.5">WLAN_GCI_IN</text>
<text x="271.8" y="148">WLAN_GCI_OUT</text>
<text x="33.2" y="154.5">P25</text>
<text x="201.7" y="151.8">BT_GCI_IN</text>
<text x="201.7" y="153.8">BT_WAKE</text>
<text x="234.9" y="151.4">BT_WAKE</text>
<text x="271.8" y="151.8">WL_HOST_WAKE</text>
<text x="33.2" y="156.5">P26</text>
<text x="33.2" y="158.4">P28</text>
<text x="33.2" y="160.3">P29</text>
<text x="33.2" y="162.2">P38</text>
<text x="70.6" y="166.9">P33_PUART_TXD</text>
<text x="122" y="167.9">BT_SWDCK</text>
<text x="122" y="166">BT_SWDIO</text>
<text x="71.2" y="169.2">P34_PUART_RXD</text>
<text x="121.6" y="172.7">DBG_UART_RXD</text>
<text x="121.6" y="170.7">DBG_UART_TXD</text>
</g>
<g font-size="1.7" fill="#004080">
<text x="68.5" y="66.9">VIN</text>
<text x="68.5" y="70.8">CD</text>
<text x="75.2" y="66.9">VOUT</text>
<text x="76.6" y="70.8">VSS</text>
<text x="141.7" y="70.5" transform="rotate(-90 141.7 70.5)">LHL_VDDO</text>
<text x="151.4" y="69.5" transform="rotate(-90 151.4 69.5)">BT_VDDO</text>
<text x="161" y="69.4" transform="rotate(-90 161 69.4)">BT_VDDC</text>
<text x="132.1" y="74.4" transform="rotate(-90 132.1 74.4)">DIGLDO_VDDIN</text>
<text x="164.8" y="72.7">P0</text>
<text x="164.8" y="74.6">P1</text>
<text x="164.8" y="76.5">P2</text>
<text x="122.6" y="78.5">RES_L</text>
<text x="164.8" y="78.5">P4</text>
<text x="164.8" y="80.4">P6</text>
<text x="164.8" y="82.3">P7</text>
<text x="163.9" y="88.1">P17</text>
<text x="163.9" y="84.3">P10</text>
<text x="163.9" y="86.2">P16</text>
<text x="122.6" y="95.8">UART_RXD</text>
<text x="122.6" y="93.9">UART_TXD</text>
<text x="163.9" y="95.8">P25</text>
<text x="122.6" y="97.8">UART_RTS_L</text>
<text x="122.6" y="99.7">UART_CTS_L</text>
<text x="163.9" y="97.8">P26</text>
<text x="163.9" y="99.7">P28</text>
<text x="163.9" y="101.6">P29</text>
<text x="163.9" y="111.3">P33</text>
<text x="163.9" y="113.2">P34</text>
<text x="163.9" y="115.2">P38</text>
<text x="122.6" y="120.9">JTAG_SEL</text>
<text x="156" y="120.9">HOST_WAKE</text>
<text x="147.5" y="128.8" transform="rotate(-90 147.5 128.8)">HS-VSS</text>
</g>
<g font-size="1.6">
<text x="258.7" y="46.2">GREEN</text>
<text x="272.2" y="48.1">RED</text>
<text x="83" y="119.5">Recover Button</text>
<text x="90.7" y="144.6">SW15 Settings</text>
<text x="106.2" y="148.5">POS1</text>
<text x="113.9" y="148.5">POS2</text>
<text x="121.6" y="148.5">POS3</text>
<text x="129.3" y="148.5">POS4</text>
<text x="90.7" y="152.3">BT_SWD</text>
<text x="106.2" y="152.3">ON</text>
<text x="113.9" y="152.3">ON</text>
<text x="121.6" y="152.3">OFF</text>
<text x="129.3" y="152.3">OFF</text>
<text x="90.7" y="156.2">BT_DEBUG_UART</text>
<text x="106.2" y="156.2">OFF</text>
<text x="113.9" y="156.2">OFF</text>
<text x="121.6" y="156.2">ON</text>
<text x="129.3" y="156.2">ON</text>
</g>
<g font-size="1.6" fill="#00f">
<text x="247.1" y="69.3">ON</text>
<text x="229.7" y="109.9">ON</text>
<text x="260.6" y="146.5">ON</text>
<text x="110" y="165.8">ON</text>
</g>
<g font-size="1.4">
<text x="30.9" y="11.6">5</text>
<text x="88.8" y="11.6">4</text>
<text x="146.7" y="11.6">3</text>
<text x="204.6" y="11.6">2</text>
<text x="262.5" y="11.6">1</text>
<text x=".5" y="36.2">D</text>
<text x="292" y="36.2">D</text>
<text x=".5" y="82.1">C</text>
<text x="292" y="82.1">C</text>
<text x=".5" y="127.9">B</text>
<text x="292" y="127.9">B</text>
<text x=".5" y="173.8">A</text>
<text x="292" y="173.8">A</text>
<text x="30.9" y="196.9">5</text>
<text x="88.8" y="196.9">4</text>
<text x="146.7" y="196.9">3</text>
<text x="204.6" y="196.9">2</text>
<text x="262.5" y="196.9">1</text>
</g>
</svg>
